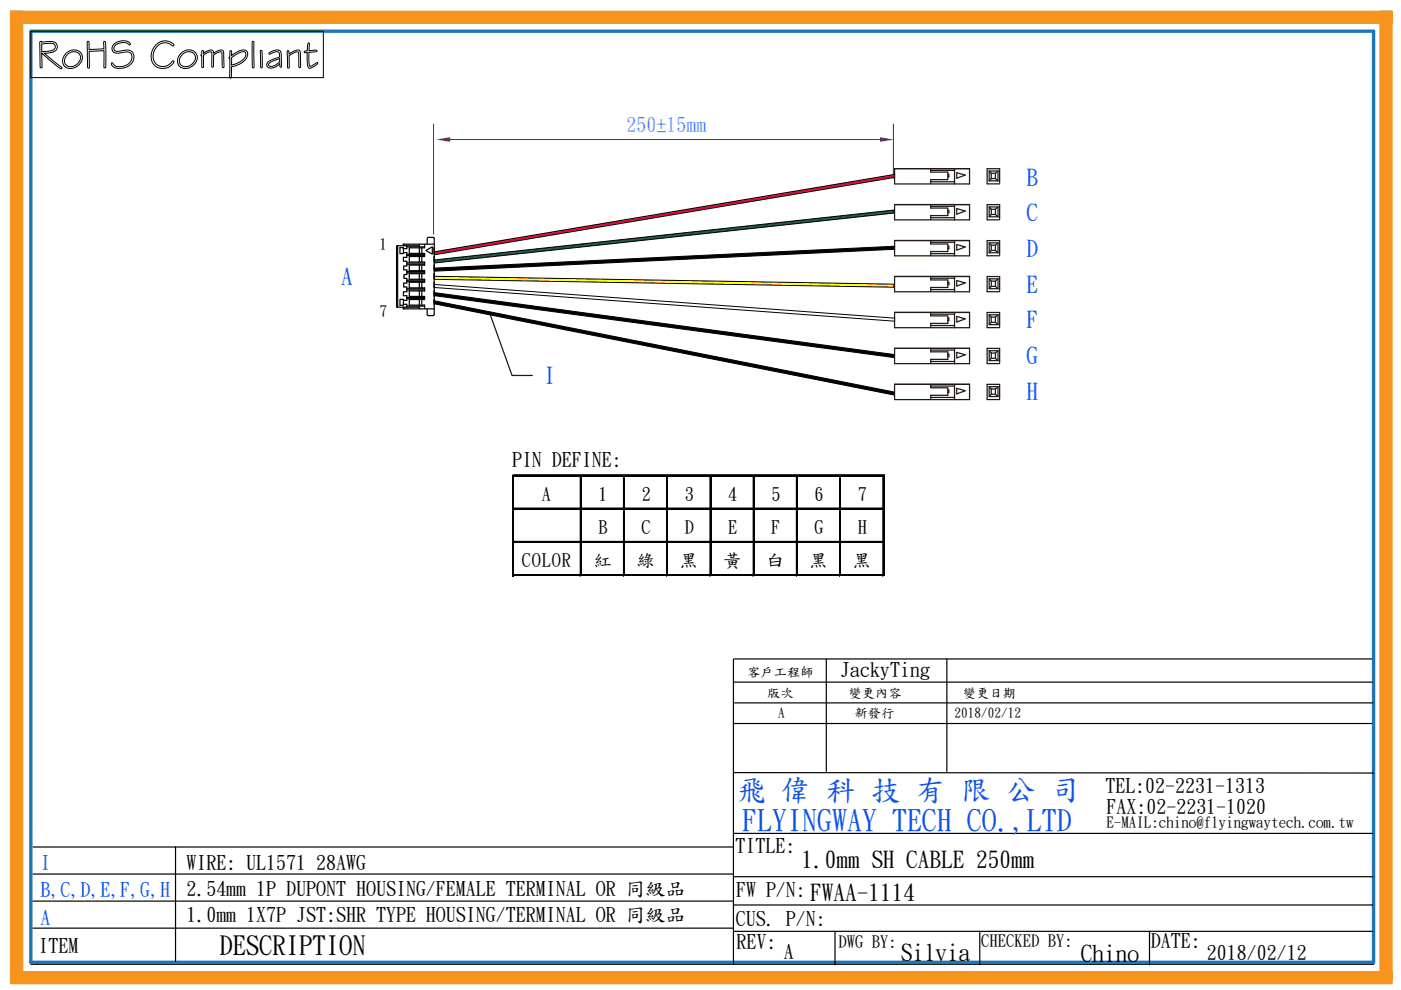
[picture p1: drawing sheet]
<svg xmlns="http://www.w3.org/2000/svg" width="297mm" height="210mm" viewBox="0 0 297 210" stroke-linecap="round" stroke-linejoin="round" font-family="sans-serif">
<path d="M6.6 6.8v197.3M6.6 6.6h284.6v197.6M6.5 204.1h284.7" fill="none" stroke="#1c75bc" stroke-width=".71"/>
<g fill="none" stroke="#000" stroke-width=".25">
<path d="M155.5 139.9v64.6M155.5 139.8h135.4M175.2 139.8v23.8M200.7 139.8v23.8M155.5 153.5h135.3M155.6 144.7h135.4M155.7 149.1h135.4M7 179.7h148.5M37.2 179.7v24.3M155.5 176.8h135.6zM155.5 163.9l135.7 .1M7 191.1h148.5"/>
<path d="M7 196.9h148.5M7 185.4h148.5M155.6 197.5h135.5M155.6 186h135.5M155.6 192h135.5M177 197.6v7M207.7 197.6v7M243.7 197.6v7M6.6 204.5h284.6"/>
</g>
<path d="M6.6 6.6h62v9.9h-62z" fill="none" stroke="#000" stroke-width=".21"/>
<g fill="#811788">
<path d="M92.5 29.6l2.9-.5v1z"/>
<path d="M186.6 29.1l3 .5-3 .5z"/>
</g>
<path d="M91.9 26.2v23.6M95.2 29.6h92.4M189.4 26.2v11.7" fill="none" stroke="#811788" stroke-width=".21"/>
<path d="M3.5 206.5v-202.8h290.4v202.8M3.5 207.4h290.4" fill="none" stroke="#f7941e" stroke-width="2.8"/>
<g fill="none" stroke="#000" stroke-width=".21">
<path d="M8.5 8.8h.2l.1 .1h.9a2.86 2.86 0 0 1 2.3 .4 1.26 1.26 0 0 1-1.2 1.9l-1.4 .1 3.6 2.9 .1 .4-.3-.1-.6-.4-3.4-2.8 .1 2.8a.21 .21 0 0 1-.2 .3 .21 .21 0 0 1-.2-.3zM8.8 9.3l.9-.1a2.58 2.58 0 0 1 1.9 .3l.1 .2a1.04 1.04 0 0 1-1.3 1.2h-1.6zM13.9 11.4a2.04 2.04 0 0 1 3.6 .5 2.44 2.44 0 0 1-3.8 2.2 1.96 1.96 0 0 1 .2-2.7zM14.2 11.7a1.54 1.54 0 0 1 1.7-.7 1.54 1.54 0 0 1 1.2 1.5 1.97 1.97 0 0 1-3.2 1.1 1.6 1.6 0 0 1 .3-1.9zM18.5 8.8l.4 .1v1.6l3.1-.2v-.5a.77 .77 0 0 1 .2-1h.1a2.82 2.82 0 0 1 .1 1.9v3.5a.2 .2 0 0 1-.1 .2 .2 .2 0 0 1-.3-.2v-3.5l-3.1 .2 .1 3.3a.21 .21 0 0 1-.2 .3 .21 .21 0 0 1-.2-.3zM24.1 9.4a2.66 2.66 0 0 1 3.5-.2v.2a.4 .4 0 0 1-.6-.2 2.41 2.41 0 0 0-2.8 .8 .74 .74 0 0 0 .2 .8 .74 .74 0 0 0 .9 .1l.3-.1a2.24 2.24 0 0 1 2.6 .4 2.41 2.41 0 0 1-2.5 3.3 1.63 1.63 0 0 1-2.1-1.1h.3a1.63 1.63 0 0 0 2.2 .7 1.89 1.89 0 0 0 1.6-2.8 3.3 3.3 0 0 0-2.6 0 1.07 1.07 0 0 1-1.3-.6 1.07 1.07 0 0 1 .3-1.3zM33.1 9.5a2.51 2.51 0 0 1 3.8 0v.1a.49 .49 0 0 1-.8-.2 2.6 2.6 0 0 0-2.7 .4 2.6 2.6 0 0 0-.9 2.6 2.19 2.19 0 0 0 1.9 1.7 2.19 2.19 0 0 0 2.2-1.2h.2a.54 .54 0 0 1-.3 .8 2.58 2.58 0 0 1-3.4 .4 2.58 2.58 0 0 1-.8-3.3zM38.3 11.4a2.04 2.04 0 0 1 3.5 .5 2.44 2.44 0 0 1-3.7 2.2 1.96 1.96 0 0 1 .2-2.7zM38.5 11.7a1.54 1.54 0 0 1 1.8-.7 1.54 1.54 0 0 1 1.1 1.5 1.97 1.97 0 0 1-3.2 1.1 1.6 1.6 0 0 1 .3-1.9zM42.8 10.8h.3l.1 .5 .2-.2a1.7 1.7 0 0 1 1.8-.3l.1 .5 .2-.2a1.69 1.69 0 0 1 1.8-.3l.2 3.3-.2 .3a1.97 1.97 0 0 1-.2-1.6l-.1-1.7a1.77 1.77 0 0 0-1.7 .6v2.3a.19 .19 0 0 1-.2 .3 .19 .19 0 0 1-.2-.3v-2.9a1.78 1.78 0 0 0-1.7 .6v2.4a.19 .19 0 0 1-.2 .3 .19 .19 0 0 1-.2-.3v-2.3l-.2-.1 .2-.3zM48.8 10.8l.3 .1v.9a3.5 3.5 0 0 1 3-1.1 1.31 1.31 0 0 1-.2 2.1l-1.2 .8-1.6 .6v2l-.1 .3-.2 .1-.1-4.2-.2-.2 .2-.2zM49.1 12.2l.7-.5a2.51 2.51 0 0 1 2.2-.6 1.35 1.35 0 0 1-.7 1.7l-.8 .5-1.4 .5z"/>
<path d="M53.6 8.8l.2 .2 .1 5.1-.2 .3-.2-.1v-.6zM55.2 10.7h.3l.1 .4v2.9v.3l-.2 .1-.1-.3zM57.1 11.2l.3-.2a2.04 2.04 0 0 1 2-.2l.2 .9v2.5l-.2-.1-.1-.6a1.94 1.94 0 0 1-2.7 .6v-.4a2.53 2.53 0 0 1 2.1-1.4l.6-.2v-.3a.68 .68 0 0 0-.3-.8 .68 .68 0 0 0-.9 .1l-.9 .4-.2-.1zM57.2 13.3l2.1-.9a1.32 1.32 0 0 1-.9 1.4l-1.2 .3a.36 .36 0 0 1-.2-.6zM60.9 10.8h.3l.1 .6a2.19 2.19 0 0 1 2.3-.6l.1 3.3a.2 .2 0 0 1-.2 .3 .2 .2 0 0 1-.1-.3l-.1-3a2.34 2.34 0 0 0-2 .8v2.2a.21 .21 0 0 1 0 .3 .21 .21 0 0 1-.3 0zM65.3 9.2l.2-.1 .1 .3-.1 1.4 1.5-.2a.18 .18 0 0 1 .2 .1 .18 .18 0 0 1-.1 .3l-1.6 .1 .1 2.8 .3 .1 1.4-.7a2.14 2.14 0 0 1-1.8 1.1 8.4 8.4 0 0 1-.4-3.3l-.4 .1a.18 .18 0 0 1-.2-.1 .18 .18 0 0 1 .1-.2l.5-.1z"/>
</g>
<path d="M92.1 53.4l97.6-16.4v.6l-97.6 16.4z" fill="#f00"/>
<path d="M92.1 53.4l97.6-16.4v.6l-97.6 16.4z" fill="none" stroke="#000" stroke-width=".21"/>
<path d="M92.1 58.6l97.5 1.7v.6l-97.5-1.7z" fill="#ff0"/>
<path d="M92.1 58.6l97.5 1.7v.6l-97.5-1.7z" fill="none" stroke="#000" stroke-width=".21"/>
<path d="M92.1 55.1l97.5-10.6v.7l-97.5 10.6z" fill="#006837"/>
<path d="M92.1 55.1l97.5-10.6v.7l-97.5 10.6z" fill="none" stroke="#000" stroke-width=".21"/>
<path d="M92.1 56.9l97.6-4.7v.7l-97.6 4.6z" fill="#020202"/>
<path d="M92.1 56.9l97.6-4.7v.7l-97.6 4.6z" fill="none" stroke="#000" stroke-width=".21"/>
<path d="M92.1 62.1l97.3 13.1v.6l-97.3-13.1z" fill="#020202"/>
<path d="M92.1 62.1l97.3 13.1v.6l-97.3-13.1z" fill="none" stroke="#000" stroke-width=".21"/>
<path d="M92.1 63.8l97.5 19.3v.7l-97.5-19.4z" fill="#020202"/>
<path d="M92.1 63.8l97.5 19.3v.7l-97.5-19.4z" fill="none" stroke="#000" stroke-width=".21"/>
<path d="M92.1 60.3l97.6 7.2v.6l-97.6-7.1z" fill="#fff"/>
<g fill="none" stroke="#000" stroke-width=".21">
<path d="M92.1 60.3l97.6 7.2v.6l-97.6-7.1zM108.6 100.7v21.5M108.9 100.7h78.7M108.9 107.8h78.7M108.9 114.8h78.7M123 101v21.2M132.2 101v21.2M141.3 101v21.2M150.5 101v21.2M159.7 101v21.2M168.8 101v21.2M178 101v21.2"/>
<path d="M187.2 101v21.2M108.9 121.9h78.7"/>
</g>
<g fill="none" stroke="#000" stroke-width=".25">
<path d="M84.3 52.1v13.1M85.5 52.7v-.2h-.7v1.3h.7v-.2M85.5 53.6h.8v1h-.8v.8h.8v1h-.7v.8h.7v1h-.7v.9h.7v.9h-.7v.9h.7v1h-.8v.8h.8v1h-.8M85.5 52.7v.9M85.6 51.8v.3M86.3 57.9h3.7M86.3 52.1v.6h-.8M86.3 57.6h3.7M86.3 56h3.7M86.3 53.9h3.7M86.3 54.2h3.7M86.3 55.8h3.7"/>
<path d="M86.3 52.4h3.7M86.3 59.4h3.7M86.3 59.7h3.7M88.9 51.8v.6M88.9 52.6v1.1M88.9 54.4v1.2M88.9 56.2v1.2M88.9 58.1v1.1M88.9 59.9v1.2M88.9 52.1h-4.7l-.1 .1v12.8l.1 .2h4.7M89.4 52.6v1.1M89.4 54.4v1.2"/>
<path d="M89.4 56.2v1.2M89.4 58.1v1.1M89.4 59.9v1.2M90 51.8v.8h-3.2v1.1h3.2v.7h-3.2v1.2h3.2v.6h-3.2v1.2h3.2v.7h-3.2v1.1h3.2v.7h-3.2v1.2h3.2v.6h-3.2v1.2h3.2v.6h-3.2v1.2h3.2v.8M90.3 53.1l1.4-.7v1.5zM90.6 51.8v-1.3l.3-.2 1.1 .2 .1 16.2M92.1 51.8h-6.6v.3M85.5 65.2v.3h6.6M85.5 63.7v-.2h-.7v1.3h.7v-.3M85.5 64.5h.8v.7M85.5 63.7v.8M85.6 65.2v.3"/>
<path d="M86.3 61.2h3.7M86.3 63.3h3.7M86.3 63.1h3.7M86.3 61.5h3.7M86.3 64.9h3.7M88.9 61.7v1.2M88.9 63.5v1.2M88.9 64.9v.6M89.4 61.7v1.2M89.4 63.5v1.2M90.6 65.5v1.2l.1 .2h1.1l.3-.2"/>
</g>
<g fill="none" stroke="#231815" stroke-width=".26">
<path d="M189.7 35.8h15.9v3.2h-15.9zM197.3 36.1h5.1M197.3 38.6h5.1M197.3 35.8v.7h3.7v1.6h-3.7M197.3 38.1v.9M201 37h.2v.5h-.2M202.4 35.8v3.2M202.8 36.6l1.9 .5-1.9 .7zM209.7 36.3v2.1M209.7 36.3l.5 .5M209.7 36.3h1.9M209.7 38.4h1.9"/>
<path d="M210.2 36.8v1.1M210.2 37.9l-.5 .5M210.2 37.9h.8M210.2 36.8h.8M211 36.8v1.1M211 37.9l.6 .5M211.6 36.3v2.1M211.6 36.3l-.6 .5M211.9 38.8v-3h-2.6v3.2h2.6M189.7 46.6v-3.2h15.9v3.2h-15.9M189.7 54.2v-3.2h15.9v3.3h-15.9M197.3 43.8h5.1"/>
<path d="M197.3 46.2h5.1M197.3 51.4h5.1M197.3 53.8h5.1M197.3 59h5.1M197.3 43.4v.7h3.7v1.6h-3.7M197.3 51v.8h3.7v1.6h-3.7M197.3 58.6v.8h3.7v1.6h-3.7v.9M197.3 45.7v.9M197.3 53.3v.9M201 44.6h.2v.5h-.2M201 52.2h.2v.5h-.2M201 59.9h.2v.5h-.2"/>
<path d="M202.4 43.4v3.3M202.4 51v3.3M202.4 58.6v3.3M202.8 44.3l1.9 .5-1.9 .6zM202.8 51.9l1.9 .5-1.9 .7zM202.8 59.5l1.9 .5-1.9 .7zM209.3 46.6h2.6M209.7 43.9v2.1M209.7 51.5v2.1M209.7 59.1v2.1M209.7 43.9l.5 .5M209.7 51.5l.5 .5"/>
<path d="M209.7 59.1l.5 .5M209.7 43.9h1.9M209.7 46h1.9M209.7 51.5h1.9M209.7 53.6h1.9M209.7 59.1h1.9M210.2 44.4v1.1M210.2 52v1.1M210.2 59.6v1.1M210.2 45.5l-.5 .5M210.2 53.1l-.5 .5M210.2 45.5h.8"/>
<path d="M210.2 44.4h.8M210.2 53.1h.8M210.2 52h.8M210.2 59.6h.8M211 44.4v1.1M211 52v1.1M211 59.6v1.1M211 45.5l.6 .5M211 53.1l.6 .5M211.6 43.9v2.1M211.6 51.5v2.1M211.6 59.1v2.1"/>
<path d="M211.6 43.9l-.6 .5M211.6 51.5l-.6 .5M211.6 59.1l-.6 .5M211.9 46.4v-3h-2.6v3.2M211.9 54v-3h-2.6v3.2h2.6M189.7 61.9v-3.3h15.9v3.3h-15.9M189.7 66.3h15.9v3.2h-15.9zM189.7 73.9h15.9v3.2h-15.9zM197.3 61.4h5.1M197.3 66.6h5.1M197.3 69h5.1M197.3 74.3h5.1"/>
<path d="M197.3 76.7h5.1M197.3 66.3v.7h3.7v1.6h-3.7M197.3 73.9v.7h3.7v1.6h-3.7M197.3 68.6v.9M197.3 76.2v.9M201 67.5h.2v.5h-.2M201 75.1h.2v.5h-.2M202.4 66.3v3.2M202.4 73.9v3.3M202.8 67.1l1.9 .5-1.9 .7zM202.8 74.7l1.9 .6-1.9 .6zM209.7 66.8v2.1"/>
<path d="M209.7 74.4v2.1M209.7 66.8l.5 .5M209.7 74.4l.5 .5M209.7 61.2h1.9M209.7 66.8h1.9M209.7 68.9h1.9M209.7 74.4h1.9M209.7 76.5h1.9M210.2 67.3v1.1M210.2 74.9v1.1M210.2 60.7l-.5 .5M210.2 68.4l-.5 .5"/>
<path d="M210.2 76l-.5 .5M210.2 60.7h.8M210.2 68.4h.8M210.2 67.3h.8M210.2 76h.8M210.2 74.9h.8M211 67.3v1.1M211 74.9v1.1M211 60.7l.6 .5M211 68.4l.6 .5M211 76l.6 .5M211.6 66.8v2.1"/>
<path d="M211.6 74.4v2.1M211.6 66.8l-.6 .5M211.6 74.4l-.6 .5M211.9 61.7v-3h-2.6v3.2h2.6M211.9 69.3v-3h-2.6v3.2h2.6M211.9 76.9v-3h-2.6v3.2h2.6M189.7 81.5h15.9v3.3h-15.9zM197.3 81.9h5.1M197.3 84.3h5.1M197.3 81.5v.7h3.7v1.6h-3.7M197.3 83.8v.9M201 82.7h.2v.5h-.2"/>
<path d="M202.4 81.5v3.3M202.8 82.4l1.9 .5-1.9 .6zM209.7 82v2.1M209.7 82l.5 .5M209.7 82h1.9M209.7 84.1h1.9M210.2 82.5v1.1M210.2 83.6l-.5 .5M210.2 83.6h.8M210.2 82.5h.8M211 82.5v1.1M211 83.6l.6 .5"/>
<path d="M211.6 82v2.1M211.6 82l-.6 .5M211.9 84.5v-3h-2.6v3.2h2.6"/>
</g>
<g fill="none" stroke="#000" stroke-width=".35">
<path d="M108.7 100.7v21.5M108.9 100.9h78.7M108.9 107.9h78.7M108.9 115h78.7M123.2 101v21.2M132.4 101v21.2M141.5 101v21.2M150.7 101v21.2M159.8 101v21.2M169 101v21.2M178.2 101v21.2M187.3 101v21.2"/>
<path d="M108.9 122.1h78.7"/>
</g>
<path d="M104 66.8l9 12.8h-4.4z" fill="#fff" stroke="#231815" stroke-width=".26"/>
<g font-size="6.3" fill="#0a50ff">
<text x="156" y="169.6">飛 偉 科 技 有 限 公 司</text>
<text x="157.4" y="176">FLYINGWAY TECH CO.,LTD</text>
</g>
<text font-size="5.6" x="46.5" y="202.3">DESCRIPTION</text>
<g font-size="4.9" fill="#0a50ff">
<text x="217.6" y="39.2">B</text>
<text x="217.6" y="46.7">C</text>
<text x="217.6" y="54.3">D</text>
<text x="72.3" y="60.3">A</text>
<text x="217.7" y="61.9">E</text>
<text x="217.7" y="69.5">F</text>
<text x="217.7" y="77">G</text>
<text x="115.3" y="81.2">I</text>
<text x="217.7" y="84.6">H</text>
</g>
<g font-size="4.9">
<text x="169.9" y="183.9">1.0mm SH CABLE 250mm</text>
<text x="171.8" y="190.8">FWAA-1114</text>
<text x="191" y="203.6">Silvia</text>
<text x="229.2" y="203.8">Chino</text>
</g>
<text font-size="4.2" fill="#ba00ff" x="132.8" y="27.8">250±15mm</text>
<g font-size="4.2">
<text x="108.6" y="98.9">PIN DEFINE:</text>
<text x="178.1" y="143.4">JackyTing</text>
<text x="234.4" y="168">TEL:02-2231-1313</text>
<text x="234.6" y="172.4">FAX:02-2231-1020</text>
<text x="39.5" y="184.2">WIRE: UL1571 28AWG</text>
<text x="155.9" y="180.6">TITLE:</text>
<text x="39.5" y="189.8">2.54mm 1P DUPONT HOUSING/FEMALE TERMINAL OR 同級品</text>
<text x="156.1" y="190.1">FW P/N:</text>
<text x="39.5" y="195.4">1.0mm 1X7P JST:SHR TYPE HOUSING/TERMINAL OR 同級品</text>
<text x="156" y="196.1">CUS. P/N:</text>
<text x="8.2" y="201.9">ITEM</text>
<text x="156.2" y="201.1">REV:</text>
<text x="166.2" y="203.1">A</text>
<text x="244" y="201">DATE:</text>
<text x="255.9" y="203.4">2018/02/12</text>
</g>
<g font-size="4.2" fill="#0a50ff">
<text x="8.6" y="184.2">I</text>
<text x="8.6" y="190.1">B,C,D,E,F,G,H</text>
<text x="8.6" y="196">A</text>
</g>
<g font-size="3.9">
<text x="114.9" y="106">A</text>
<text x="126.9" y="106">1</text>
<text x="136.1" y="106">2</text>
<text x="145.2" y="106">3</text>
<text x="154.4" y="106">4</text>
<text x="163.5" y="106">5</text>
<text x="172.7" y="106">6</text>
<text x="181.9" y="106">7</text>
<text x="126.9" y="113">B</text>
<text x="136" y="113">C</text>
<text x="145.2" y="113">D</text>
<text x="154.4" y="113">E</text>
<text x="163.5" y="113">F</text>
<text x="172.7" y="113">G</text>
<text x="181.9" y="113">H</text>
<text x="110.7" y="120.1">COLOR</text>
<text x="125.8" y="120.1">紅</text>
<text x="135" y="120.1">綠</text>
<text x="144.1" y="120.1">黑</text>
<text x="153.3" y="120.1">黃</text>
<text x="162.5" y="120.1">白</text>
<text x="171.6" y="120.1">黑</text>
<text x="180.8" y="120.1">黑</text>
</g>
<g font-size="3.5">
<text x="177.8" y="201">DWG BY:</text>
<text x="208.1" y="200.7">CHECKED BY:</text>
</g>
<g font-size="3.2">
<text x="80.5" y="52.7">1</text>
<text x="80.5" y="66.9">7</text>
<text x="234.6" y="175.4">E-MAIL:chino@flyingwaytech.com.tw</text>
</g>
<g font-size="2.8">
<text x="158.4" y="143.4">客戶工程師</text>
<text x="162.7" y="147.7">版</text>
<text x="165.5" y="147.7">次</text>
<text x="179.9" y="147.7">變更內容</text>
<text x="204.1" y="147.7">變更日期</text>
<text x="165" y="152.1">A</text>
<text x="181.2" y="152.1">新發</text>
<text x="186.8" y="152.1">行</text>
<text x="202.4" y="152.1">2018/02/12</text>
</g>
</svg>
